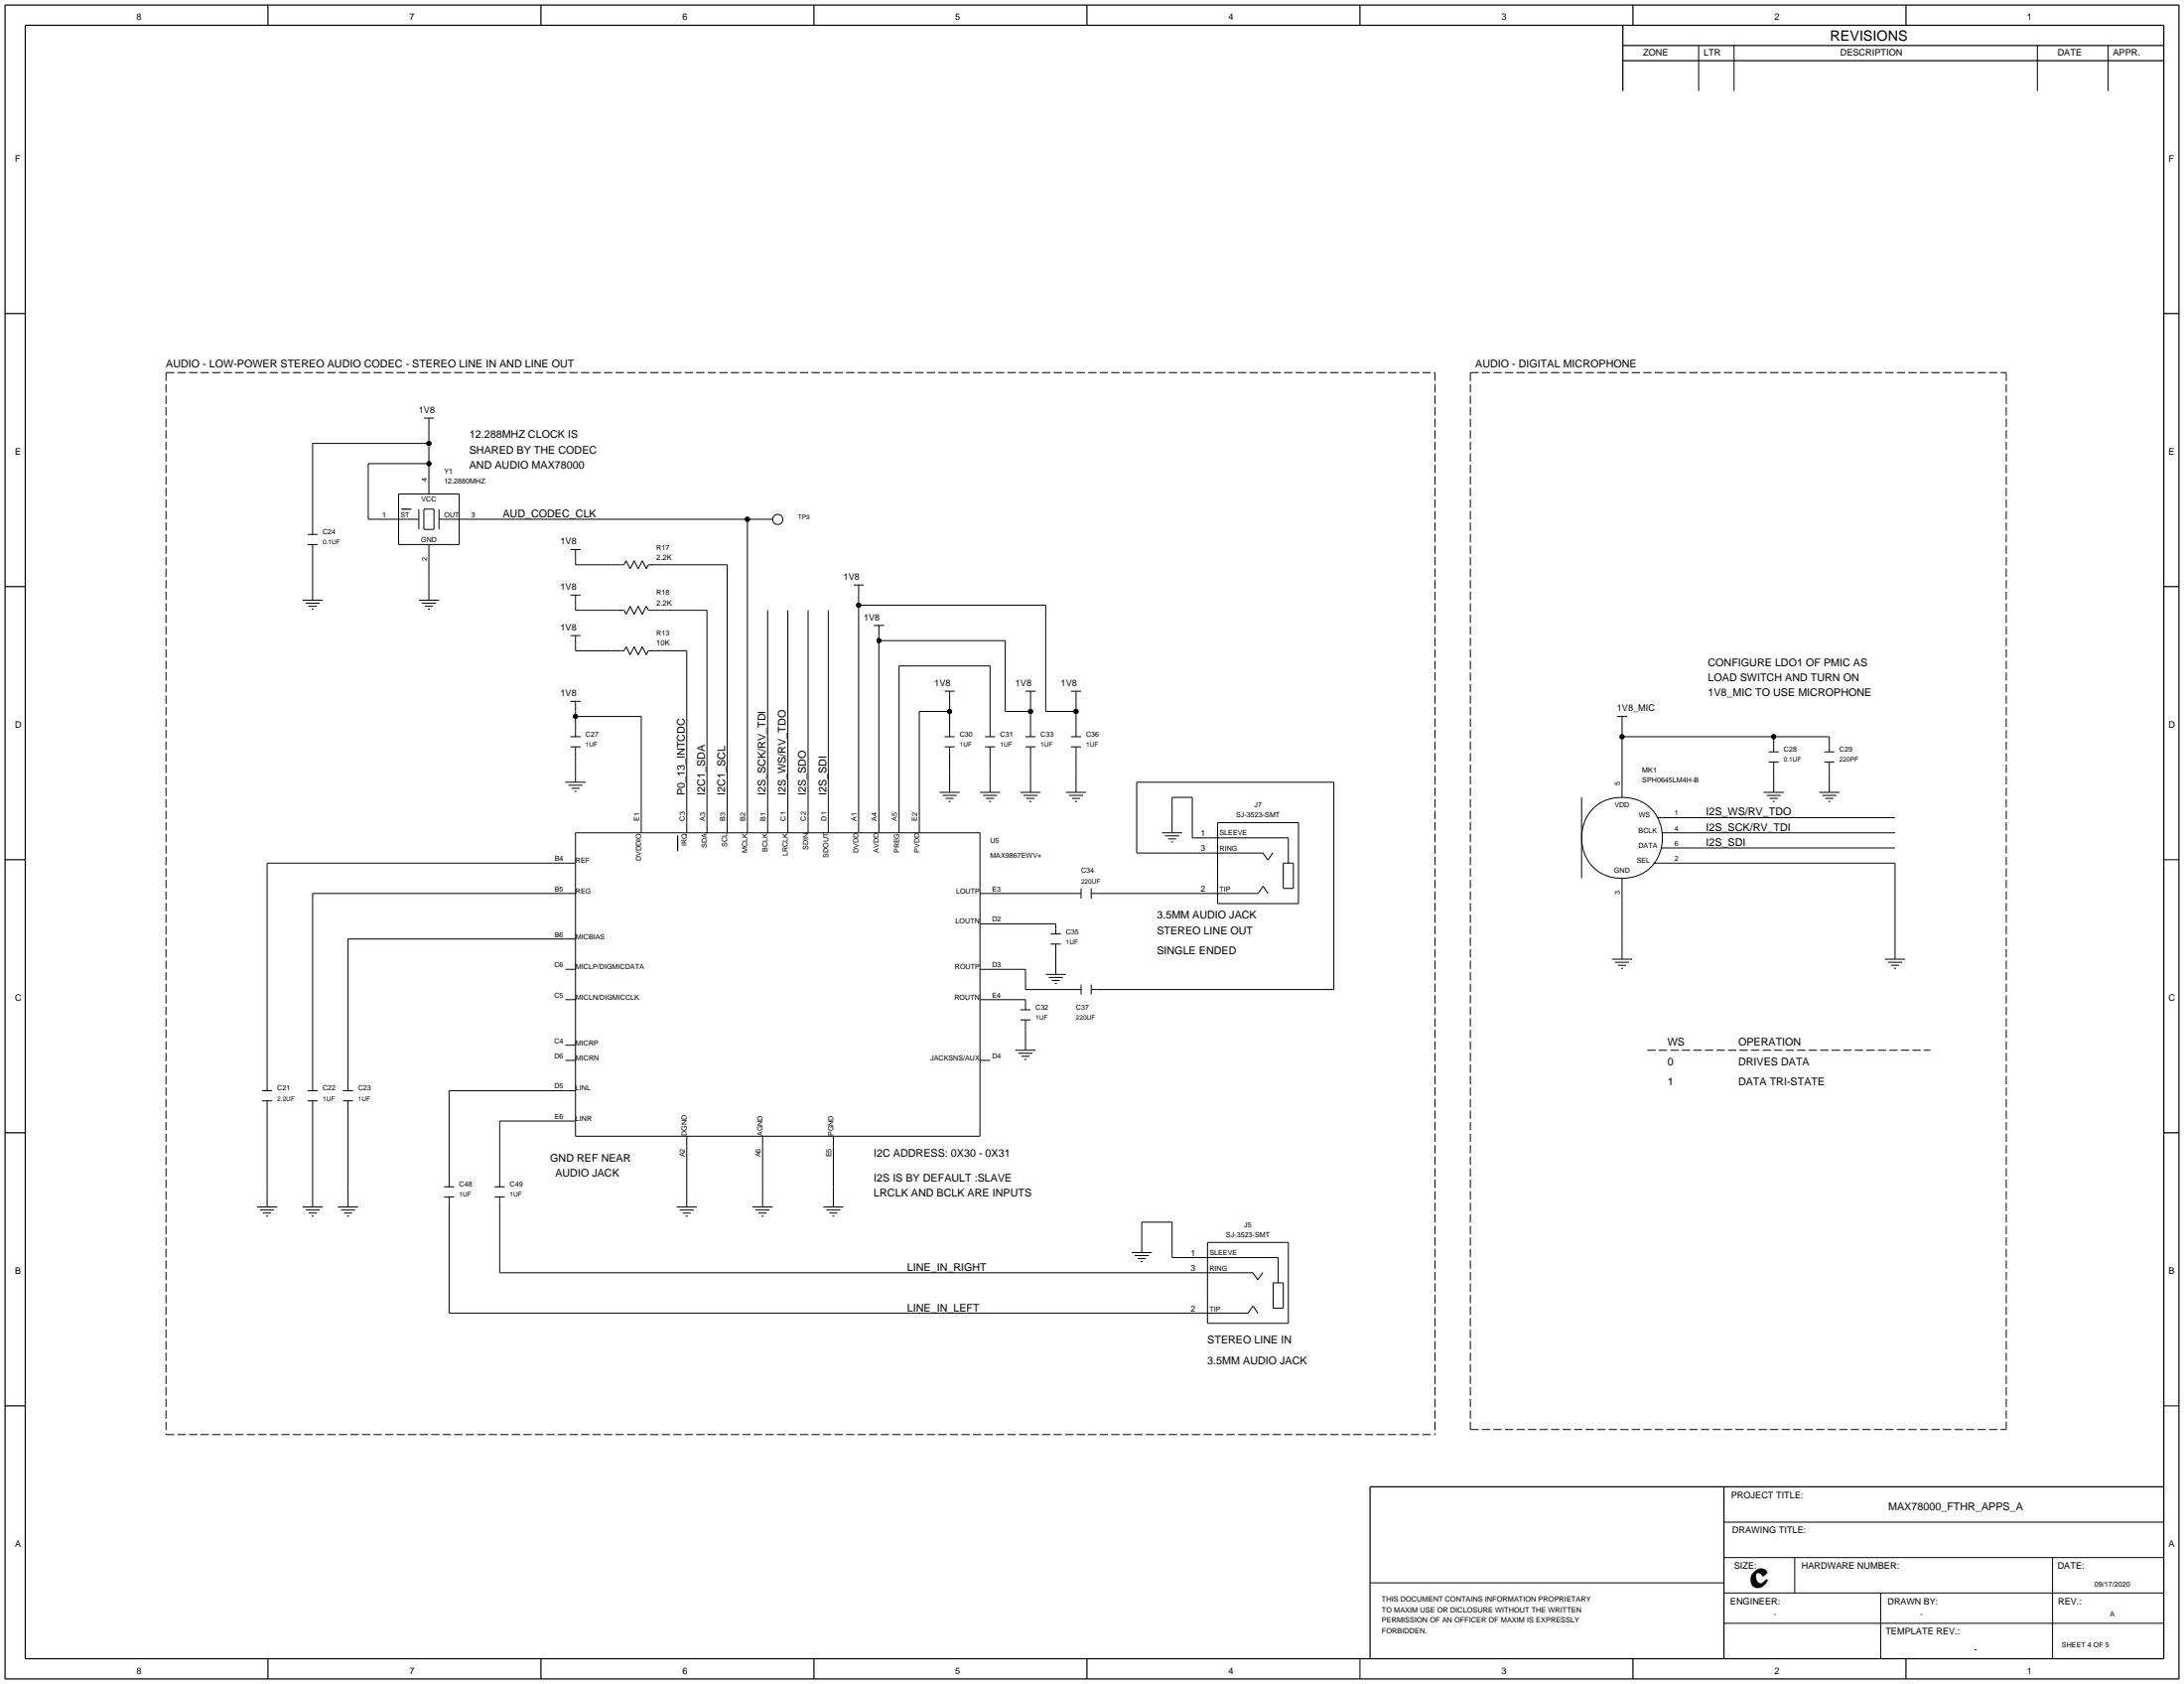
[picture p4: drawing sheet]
<svg xmlns="http://www.w3.org/2000/svg" width="549mm" height="423mm" viewBox="0 0 549 423" stroke-linecap="round" stroke-linejoin="round" font-family="sans-serif">
<g fill="none" stroke="#000" stroke-width=".25">
<path d="M426.7 11.4v11.5zM435.6 11.4v11.5zM511.8 11.4v11.5zM529.6 11.4v11.5zM78.5 111.4h29.2zM78.5 111.4v21.5zM92.5 116.4v14zM92.5 116.4h15.2zM106.5 105h2.5zM107.7 111.4v5zM107.7 116.4v5.1zM107.7 107.5v3.9z"/>
<path d="M107.7 105v2.5zM77.3 136.8h2.5zM77.3 134.2h2.5zM78.5 138v7.6zM78.5 132.9v1.3zM78.5 136.8v1.2zM92.5 130.4h5.1zM97.6 130.4h2.5zM100.1 130.4h5.1zM100.1 136.8h15.3zM100.1 124.1h15.3zM100.1 124.1v12.7z"/>
<path d="M105.2 127.9v5zM106.5 132.9h2.5zM106.5 127.9h2.5zM106.5 127.9v5zM107.7 139.3v6.3zM107.7 121.5v2.6zM107.7 136.8v2.5zM109 127.9v5zM110.3 127.9v5zM110.3 130.4h5.1zM115.4 130.4h2.5zM115.4 124.1v12.7z"/>
<path d="M117.9 130.4h69.9zM143.3 138h2.5zM144.6 138v2.6zM187.8 130.4v76.2zM187.8 130.4h3.8zM191.6 130.4h2.5zM76 150.7h5.1zM76.8 151.5h3.5zM77.5 152.2h2.1zM78.3 153h.5zM78.5 145.6v5.1zM105.2 150.7h5.1z"/>
<path d="M106 151.5h3.5zM106.7 152.2h2.1zM107.5 153h.5zM107.7 145.6v5.1zM143.3 149.5h2.5zM143.3 159.6h2.5zM144.6 141.8h8.9zM144.6 140.6v1.2zM144.6 153.3h8.9zM144.6 152v1.3zM144.6 149.5v2.5zM144.6 159.6v2.6z"/>
<path d="M153.5 141.8h2.5zM153.5 153.3h2.5zM155.8 153.3h1zM156 141.8h.8zM156.8 153.3l.5 1zM157.3 140.8l-.5 1zM157.3 140.8l1 2zM158.3 152.2l1 2.1zM158.3 152.2l-1 2.1zM159.3 140.8l-1 2zM159.3 140.8l1 2zM160.3 152.2l1 2.1z"/>
<path d="M160.3 152.2l-1 2.1zM161.3 140.8l-1 2zM161.3 140.8l1.1 2zM162.4 152.2l.5 1.1zM162.4 152.2l-1.1 2.1zM162.9 141.8h1zM162.9 141.8l-.5 1zM162.9 153.3h.7zM163.6 141.8h2.6zM163.6 153.3h2.6zM166.2 153.3h11.4zM166.2 141.8h16.5z"/>
<path d="M177.6 153.3v53.3zM182.7 141.8v64.8zM192.8 153.3v53.3zM197.9 153.3v53.3zM203 153.3v53.3zM208.1 153.3v53.3zM214.4 146.9h2.6zM215.7 152h47zM215.7 149.5v2.5zM215.7 152v54.6zM215.7 146.9v2.6zM219.5 157.1h2.5z"/>
<path d="M220.8 159.6v1.3zM220.8 157.1v2.5zM262.7 152v26.7zM143.3 176.1h2.5zM144.6 163.4h8.9zM144.6 162.2v1.2zM144.6 179.9h16.5zM144.6 179.9v3.8zM144.6 178.7v1.2zM144.6 176.1v2.6zM153.5 163.4h2.5zM156 163.4h.8z"/>
<path d="M157.3 162.4l-.5 1zM157.3 162.4l1 2zM159.3 162.4l-1 2zM159.3 162.4l1 2zM161.1 179.9v26.7zM161.3 162.4l-1 2zM161.3 162.4l1.1 2zM162.9 163.4h1zM162.9 163.4l-.5 1zM163.6 163.4h2.6zM166.2 163.4h6.3zM172.5 163.4v43.2z"/>
<path d="M220.8 160.9h31.7zM220.8 160.9v45.7zM225.9 167.2v39.4zM225.9 167.2h22.8zM230.9 178.7v27.9zM230.9 178.7h7.7zM237.3 173.6h2.5zM238.6 176.1v2.6zM238.6 178.7v5zM238.6 173.6v2.5zM248.7 167.2v16.5zM252.5 160.9v17.8z"/>
<path d="M252.5 178.7h6.4zM257.6 173.6h2.5zM258.9 176.1v2.6zM258.9 178.7v5zM258.9 173.6v2.5zM262.7 178.7h7.6zM269 173.6h2.6zM270.3 176.1v2.6zM270.3 178.7v5zM270.3 173.6v2.5zM406.2 179.9h2.5zM407.5 179.9v2.6z"/>
<path d="M142 196.4h5.1zM142.8 197.2h3.6zM143.3 187.6h2.5zM143.3 185h2.5zM143.6 198h2zM144.3 198.7h.5zM144.6 188.8v2.6zM144.6 191.4v5zM144.6 183.7v1.3zM144.6 187.6v1.2zM236 199h5.1zM236.8 199.7h3.5z"/>
<path d="M237.3 187.6h2.5zM237.3 185h2.5zM238.6 188.8v5.1zM238.6 193.9v5.1zM238.6 183.7v1.3zM238.6 187.6v1.2zM246.2 199h5.1zM246.9 199.7h3.6zM247.4 187.6h2.6zM247.4 185h2.6zM248.7 188.8v5.1zM248.7 193.9v5.1z"/>
<path d="M248.7 183.7v1.3zM248.7 187.6v1.2zM256.3 199h5.1zM257.1 199.7h3.6zM257.6 187.6h2.5zM257.6 185h2.5zM258.9 188.8v5.1zM258.9 193.9v5.1zM258.9 183.7v1.3zM258.9 187.6v1.2zM267.8 199h5zM268.5 199.7h3.6z"/>
<path d="M269 187.6h2.6zM269 185h2.6zM270.3 188.8v5.1zM270.3 193.9v5.1zM270.3 183.7v1.3zM270.3 187.6v1.2zM285.5 196.4v17.8zM285.5 196.4h49.6zM335.1 196.4v52.1zM407.5 185h38.1zM407.5 185v12.7zM407.5 182.5v2.5z"/>
<path d="M407.5 197.7v2.6zM443 199h5.1zM443.8 199.7h3.5zM444.3 191.4h2.5zM444.3 188.8h2.5zM445.6 192.6v1.3zM445.6 185h13.9zM445.6 185v2.6zM445.6 187.6v1.2zM445.6 191.4v1.2zM445.6 193.9v5.1zM457 199h5.1z"/>
<path d="M457.8 199.7h3.5zM458.3 191.4h2.5zM458.3 188.8h2.5zM459.5 192.6v1.3zM459.5 185v2.6zM459.5 193.9v5.1zM459.5 187.6v1.2zM459.5 191.4v1.2zM67.1 216.8h74.9zM67.1 216.8v55.8zM142 216.8h2.6zM144.6 209.1h101.6z"/>
<path d="M144.6 209.1v76.2zM161.1 206.6v2.5zM172.5 206.6v2.5zM177.6 206.6v2.5zM182.7 206.6v2.5zM187.8 206.6v2.5zM192.8 206.6v2.5zM197.9 206.6v2.5zM203 206.6v2.5zM208.1 206.6v2.5zM215.7 206.6v2.5zM220.8 206.6v2.5z"/>
<path d="M225.9 206.6v2.5zM230.9 206.6v2.5zM237.5 200.5h2.1zM238.3 201.3h.5zM246.2 209.1v76.2zM247.7 200.5h2zM248.5 201.3h.5zM257.9 200.5h2zM258.6 201.3h.5zM269.3 200.5h2zM270.1 201.3h.5zM285.5 214.2h17.8z"/>
<path d="M291.9 209.1h5.1zM292.7 209.9h3.5zM293.4 210.7h2.1zM294.2 211.4h.5zM294.4 200.3h5.1zM294.4 200.3v3.8zM294.4 204.1v5zM299.5 200.3v10.1zM299.5 210.4h3.8zM303.3 214.2h2.6zM303.3 210.4h2.6zM305.9 210.4h17.7z"/>
<path d="M305.9 214.2h11.4zM305.9 206.6h20.3zM305.9 206.6v20.3zM317.2 214.2l1.3 1.8zM319.8 214.1l-1.3 1.9zM322.4 216.8v6.3zM322.4 216.8h2.5zM323.6 210.4v6.4zM324.9 216.8v6.3zM326.2 206.6v20.3zM397.3 200.3v20.3zM400.1 203.2a10.7 10.7 0 0 1 15.7 1.1 10.6 10.6 0 0 1-3.4 15.1 10.3 10.3 0 0 1-14.5-5.4 10.9 10.9 0 0 1 2.2-10.8z"/>
<path d="M415.3 216.8h2.3zM416.2 205.3h1.4zM417.3 213h.3zM417.5 209.1h.1M417.6 213h2.6zM417.6 216.8h2.6zM417.6 209.1h2.6zM417.6 205.3h2.6zM420.2 216.8h55.8zM420.2 205.3h55.8zM420.2 209.1h55.8zM420.2 213h55.8z"/>
<path d="M444.6 200.5h2zM445.3 201.3h.5zM458.5 200.5h2.1zM459.3 201.3h.5zM476 216.8v19zM543.6 215.9h3.8zM78.5 224.4h63.5zM78.5 224.4v48.2zM87.4 235.8h54.6zM87.4 235.8v36.8zM142 235.8h2.6zM142 224.4h2.6z"/>
<path d="M246.2 224.4h2.5zM246.2 232h2.5zM248.7 224.4h21.6zM248.7 232h16.5zM264 237.1h2.5zM264 234.5h2.5zM265.2 238.4v1.2zM265.2 232v1.3zM265.2 239.6v5.1zM265.2 233.3v1.2zM265.2 237.1v1.3zM270.3 224.4h1.3z"/>
<path d="M271.6 223.1v2.6zM274.1 224.4h1.3zM274.1 223.1v2.6zM275.4 224.4h27.9zM303.3 224.4h2.6zM305.9 224.4h10.1zM305.9 226.9h20.3zM317.3 222.6l1.3 1.8zM317.3 222.6l-1.3 1.8zM322.4 223.1h2.5zM407.5 223.1v12.7zM407.5 235.8v5.1z"/>
<path d="M407.5 220.6v2.5zM476 235.8v5.1zM142 243.4h2.6zM142 251.1h2.6zM246.2 251.1h2.5zM246.2 243.4h2.5zM248.7 251.1h8.9zM248.7 243.4h8.9zM256.3 256.1h2.6zM256.3 253.6h2.6zM257.6 257.4v1.3zM257.6 251.1v1.2z"/>
<path d="M257.6 248.5h12.7zM257.6 243.4v5.1zM257.6 258.7v5.1zM257.6 252.3v1.3zM257.6 256.1v1.3zM262.7 244.7h5.1zM263.4 245.5h3.6zM264.2 246.2h2zM265 247h.5zM270.3 248.5h1.3zM271.6 247.2v2.6zM274.1 248.5h1.3z"/>
<path d="M274.1 247.2v2.6zM275.4 248.5h59.7zM404.9 240.9h5.1zM405.7 241.7h3.5zM406.5 242.4h2zM407.2 243.2h.5zM473.5 240.9h5.1zM474.3 241.7h3.5zM475 242.4h2.1zM475.8 243.2h.5zM65.8 276.5h2.6zM65.8 273.9h2.6z"/>
<path d="M67.1 277.7v20.3zM67.1 272.6v1.3zM67.1 276.5v1.2zM77.3 276.5h2.5zM77.3 273.9h2.5zM78.5 277.7v20.3zM78.5 272.6v1.3zM78.5 276.5v1.2zM86.2 276.5h2.5zM86.2 273.9h2.5zM87.4 277.7v20.3zM87.4 272.6v1.3z"/>
<path d="M87.4 276.5v1.2zM112.8 273.9h29.2zM112.8 273.9v22.9zM142 273.9h2.6zM142 266.3h2.6zM142 262.5h2.6zM246.2 266.3h2.5zM255.1 263.8h5zM255.8 264.5h3.6zM256.6 265.3h2zM257.4 266h.5zM67.1 298v5.1z"/>
<path d="M78.5 298v5.1zM87.4 298v5.1zM111.6 298h2.5zM112.8 296.8v1.2zM124.3 298h2.5zM125.5 281.5h16.5zM125.5 281.5v15.3zM125.5 296.8v1.2zM142 281.5h2.6zM144.6 285.3h101.6zM172.5 287.9v10.1zM172.5 298v5.1z"/>
<path d="M172.5 285.3v2.6zM191.6 287.9v10.1zM191.6 285.3v2.6zM191.6 298v5.1zM209.3 287.9v10.1zM209.3 285.3v2.6zM209.3 298v5.1zM64.6 303.1h5zM65.3 303.9h3.6zM66.1 304.6h2zM66.9 305.4h.5zM76 303.1h5.1z"/>
<path d="M76.8 303.9h3.5zM77.5 304.6h2.1zM78.3 305.4h.5zM84.9 303.1h5.1zM85.6 303.9h3.6zM86.4 304.6h2zM87.2 305.4h.5zM111.6 300.6h2.5zM112.8 301.9v27.9zM112.8 300.6v1.3zM124.3 300.6h2.5zM125.5 319.6h175.3z"/>
<path d="M125.5 301.9v17.7zM125.5 300.6v1.3zM170 303.1h5.1zM170.7 303.9h3.6zM171.5 304.6h2zM172.3 305.4h.5zM189 303.1h5.1zM189.8 303.9h3.5zM190.6 304.6h2zM191.3 305.4h.5zM206.8 303.1h5.1zM207.6 303.9h3.5z"/>
<path d="M208.3 304.6h2.1zM209.1 305.4h.5zM284.3 314.6h5.1zM285 315.3h3.6zM285.8 316.1h2zM286.6 316.8h.5zM286.8 306.9h7.6zM286.8 306.9v2.6zM286.8 309.5v5.1zM294.4 306.9v8.9zM294.4 315.8h6.4zM300.8 319.6h2.5z"/>
<path d="M300.8 315.8h2.5zM303.3 315.8h17.8zM303.3 319.6h11.5zM303.3 312h20.3zM303.3 312v20.3zM314.7 319.6l1.3 1.8zM317.2 319.5l-1.2 1.9zM321.1 315.8v6.4zM323.6 312v20.3zM112.8 329.8h188zM300.8 329.8h2.5zM303.3 329.8h10.2z"/>
<path d="M303.3 332.3h20.3zM314.8 328l1.2 1.8zM314.8 328l-1.3 1.8zM319.8 322.2v6.3zM319.8 328.5h2.6zM319.8 322.2h2.6zM322.4 322.2v6.3zM543.6 353.1h3.8zM344.3 397.5h88.7zM433.1 382.3h110.5zM433.1 391.2h110.5zM450.8 391.2v8.9z"/>
<path d="M515.6 391.2v25.4zM341.6 416.6v5zM433.1 400.1h110.5zM433.1 407.7h110.5zM472.4 400.1v16.5z"/>
<circle cx="195.4" cy="130.5" r="1.28"/>
</g>
<path d="M41.7 93.6v266.7M41.7 93.6h318.8M360.5 93.6v266.7M369.4 93.6v265.4M369.4 93.6h134.6M504 93.6v265.4M413.8 263.8h71.1M369.4 359h134.6M41.7 360.3h318.8" fill="none" stroke="#000" stroke-width=".25" stroke-dasharray="2.1 .8" stroke-linecap="butt"/>
<g fill="#000" stroke="#000" stroke-width=".25">
<circle cx="107.7" cy="116.4" r=".56"/>
<circle cx="107.7" cy="111.4" r=".56"/>
<circle cx="187.8" cy="130.4" r=".56"/>
<circle cx="215.7" cy="152" r=".56"/>
<circle cx="144.6" cy="179.9" r=".56"/>
<circle cx="220.8" cy="160.9" r=".56"/>
<circle cx="238.6" cy="178.7" r=".56"/>
<circle cx="258.9" cy="178.7" r=".56"/>
<circle cx="270.3" cy="178.7" r=".56"/>
<circle cx="407.5" cy="185" r=".56"/>
<circle cx="445.6" cy="185" r=".56"/>
</g>
<g fill="none" stroke="#000" stroke-width=".3">
<path d="M1.3 1.3h546.1zM1.3 1.3v420.3zM6.3 6.4h537.3zM6.3 6.4v410.2zM67.3 1.3v5.1zM135.9 1.3v5.1zM204.5 1.3v5.1zM273 1.3v5.1zM341.6 1.3v5.1zM407.7 15.2h135.9zM407.7 11.4h135.9zM407.7 6.4v16.5z"/>
<path d="M410.2 1.3v5.1zM478.8 1.3v5.1zM543.6 6.4v410.2zM547.4 1.3v420.3zM1.3 78.7h5zM543.6 78.7h3.8zM100.8 127.9h2.5zM1.3 147.3h5zM543.6 147.3h3.8zM1.3 215.9h5zM170.2 209.8v4zM1.3 284.5h5z"/>
<path d="M543.6 284.5h3.8zM1.3 353.1h5zM344.2 373.4v43zM344.2 373.4h199.4zM433.1 373.4v43.2zM6.3 416.6h537.3zM67.3 416.6v5zM135.9 416.6v5zM204.5 416.6v5zM273 416.6v5zM410.2 416.6v5zM478.8 416.6v5z"/>
<path d="M1.3 421.6h546.1z"/>
</g>
<g font-size="5.6">
<text x="439.6" y="398.8">C</text>
<text x="440.3" y="398.1">C</text>
</g>
<text font-size="3.6" x="459.7" y="10.2">REVISIONS</text>
<g font-size="2.7">
<text x="41.7" y="92.3">AUDIO - LOW-POWER STEREO AUDIO CODEC - STEREO LINE IN AND LINE OUT</text>
<text x="370.6" y="92.3">AUDIO - DIGITAL MICROPHONE</text>
<text x="117.9" y="110.1">12.288MHZ CLOCK IS</text>
<text x="117.9" y="113.9">SHARED BY THE CODEC</text>
<text x="117.9" y="117.7">AND AUDIO MAX78000</text>
<text x="126.3" y="129.9">AUD_CODEC_CLK</text>
<text x="429.1" y="167.2">CONFIGURE LDO1 OF PMIC AS</text>
<text x="429.1" y="171">LOAD SWITCH AND TURN ON</text>
<text x="429.1" y="174.9">1V8_MIC TO USE MICROPHONE</text>
<text x="172" y="199.7" transform="rotate(-90 172 199.7)">P0_13_INTCDC</text>
<text x="177.1" y="199.7" transform="rotate(-90 177.1 199.7)">I2C1_SDA</text>
<text x="182.2" y="199.7" transform="rotate(-90 182.2 199.7)">I2C1_SCL</text>
<text x="192.3" y="199.7" transform="rotate(-90 192.3 199.7)">I2S_SCK/RV_TDI</text>
<text x="197.4" y="199.7" transform="rotate(-90 197.4 199.7)">I2S_WS/RV_TDO</text>
<text x="202.5" y="199.7" transform="rotate(-90 202.5 199.7)">I2S_SDO</text>
<text x="207.6" y="199.7" transform="rotate(-90 207.6 199.7)">I2S_SDI</text>
<text x="428.5" y="204.8">I2S_WS/RV_TDO</text>
<text x="428.5" y="208.6">I2S_SCK/RV_TDI</text>
<text x="428.5" y="212.4">I2S_SDI</text>
<text x="290.6" y="230.7">3.5MM AUDIO JACK</text>
<text x="290.6" y="234.5">STEREO LINE OUT</text>
<text x="290.6" y="239.6">SINGLE ENDED</text>
<text x="418.9" y="262.5">WS</text>
<text x="436.7" y="262.5">OPERATION</text>
<text x="418.9" y="267.6">0</text>
<text x="436.7" y="267.6">DRIVES DATA</text>
<text x="418.9" y="272.6">1</text>
<text x="436.7" y="272.6">DATA TRI-STATE</text>
<text x="138.2" y="291.7">GND REF NEAR</text>
<text x="219.5" y="290.4">I2C ADDRESS: 0X30 - 0X31</text>
<text x="139.5" y="295.5">AUDIO JACK</text>
<text x="219.5" y="296.8">I2S IS BY DEFAULT :SLAVE</text>
<text x="219.5" y="300.6">LRCLK AND BCLK ARE INPUTS</text>
<text x="227.9" y="319.1">LINE_IN_RIGHT</text>
<text x="227.9" y="329.3">LINE_IN_LEFT</text>
<text x="303.3" y="337.4">STEREO LINE IN</text>
<text x="303.3" y="342.5">3.5MM AUDIO JACK</text>
<text x="474.4" y="379.3">MAX78000_FTHR_APPS_A</text>
</g>
<g font-size="2.3">
<text x="34.3" y="5.1">8</text>
<text x="102.9" y="5.1">7</text>
<text x="171.4" y="5.1">6</text>
<text x="240" y="5.1">5</text>
<text x="308.6" y="5.1">4</text>
<text x="377.2" y="5.1">3</text>
<text x="445.8" y="5.1">2</text>
<text x="509.2" y="5.1">1</text>
<text x="412.7" y="14">ZONE</text>
<text x="428" y="14">LTR</text>
<text x="462.3" y="14">DESCRIPTION</text>
<text x="516.9" y="14">DATE</text>
<text x="530.8" y="14">APPR.</text>
<text x="3.8" y="40.6">F</text>
<text x="544.8" y="40.6">F</text>
<text x="105.2" y="103.7">1V8</text>
<text x="3.8" y="114.3">E</text>
<text x="544.8" y="114.3">E</text>
<text x="140.8" y="136.8">1V8</text>
<text x="140.8" y="148.2">1V8</text>
<text x="211.9" y="145.6">1V8</text>
<text x="217" y="155.8">1V8</text>
<text x="140.8" y="158.3">1V8</text>
<text x="234.7" y="172.3">1V8</text>
<text x="255.1" y="172.3">1V8</text>
<text x="266.5" y="172.3">1V8</text>
<text x="140.8" y="174.9">1V8</text>
<text x="406.2" y="178.7">1V8_MIC</text>
<text x="3.8" y="182.9">D</text>
<text x="544.8" y="182.9">D</text>
<text x="3.8" y="251.5">C</text>
<text x="544.8" y="251.5">C</text>
<text x="3.8" y="320">B</text>
<text x="544.8" y="320">B</text>
<text x="434.8" y="376.3">PROJECT TITLE:</text>
<text x="3.8" y="388.6">A</text>
<text x="435.2" y="385.1">DRAWING TITLE:</text>
<text x="544.8" y="388.6">A</text>
<text x="435.6" y="394">SIZE:</text>
<text x="452.6" y="393.9">HARDWARE NUMBER:</text>
<text x="516.9" y="394">DATE:</text>
<text x="434.6" y="402.8">ENGINEER:</text>
<text x="517" y="402.8">REV.:</text>
<text x="473.7" y="410.5">TEMPLATE REV.:</text>
<text x="34.3" y="420.4">8</text>
<text x="102.9" y="420.4">7</text>
<text x="171.4" y="420.4">6</text>
<text x="240" y="420.4">5</text>
<text x="308.6" y="420.4">4</text>
<text x="377.2" y="420.4">3</text>
<text x="445.8" y="420.4">2</text>
<text x="509.2" y="420.4">1</text>
</g>
<g font-size="2.2">
<text x="474.2" y="402.8">DRAWN BY:</text>
<text x="496" y="414.9">-</text>
</g>
<g font-size="2.1">
<text x="301.6" y="209.9">1</text>
<text x="301.6" y="213.7">3</text>
<text x="301.6" y="223.9">2</text>
<text x="299.1" y="315.3">1</text>
<text x="299.1" y="319.1">3</text>
<text x="299.1" y="329.3">2</text>
</g>
<g font-size="1.9">
<text x="164.9" y="140.6">2.2K</text>
<text x="164.9" y="152">2.2K</text>
<text x="164.9" y="162.2">10K</text>
</g>
<g font-size="1.8">
<text x="111.6" y="119">Y1</text>
<text x="105.9" y="125.8">VCC</text>
<text x="107.2" y="121" transform="rotate(-90 107.2 121)">4</text>
<text x="111.6" y="121.5">12.2880MHZ</text>
<text x="96.1" y="129.9">1</text>
<text x="100.6" y="129.9">ST</text>
<text x="111.6" y="129.9">OUT</text>
<text x="118.4" y="129.9">3</text>
<text x="81.1" y="134.2">C24</text>
<text x="105.8" y="136.2">GND</text>
<text x="107.2" y="140.8" transform="rotate(-90 107.2 140.8)">2</text>
<text x="164.9" y="138">R17</text>
<text x="164.9" y="149.5">R18</text>
<text x="164.9" y="159.6">R13</text>
<text x="147.1" y="185">C27</text>
<text x="241.1" y="185">C30</text>
<text x="251.3" y="185">C31</text>
<text x="261.4" y="185">C33</text>
<text x="272.8" y="185">C36</text>
<text x="448.1" y="188.8">C28</text>
<text x="462.1" y="188.8">C29</text>
<text x="407" y="197.2" transform="rotate(-90 407 197.2)">5</text>
<text x="412.5" y="193.9">MK1</text>
<text x="412.5" y="196.4">SPH0645LM4H-B</text>
<text x="315.1" y="202.8">J7</text>
<text x="405.6" y="202.8">VDD</text>
<text x="160.6" y="206.1" transform="rotate(-90 160.6 206.1)">E1</text>
<text x="172" y="206.1" transform="rotate(-90 172 206.1)">C3</text>
<text x="177.1" y="206.1" transform="rotate(-90 177.1 206.1)">A3</text>
<text x="182.2" y="206.1" transform="rotate(-90 182.2 206.1)">B3</text>
<text x="187.2" y="206.1" transform="rotate(-90 187.2 206.1)">B2</text>
<text x="192.3" y="206.1" transform="rotate(-90 192.3 206.1)">B1</text>
<text x="197.4" y="206.1" transform="rotate(-90 197.4 206.1)">C1</text>
<text x="202.5" y="206.1" transform="rotate(-90 202.5 206.1)">C2</text>
<text x="207.6" y="206.1" transform="rotate(-90 207.6 206.1)">D1</text>
<text x="215.2" y="206.1" transform="rotate(-90 215.2 206.1)">A1</text>
<text x="220.3" y="206.1" transform="rotate(-90 220.3 206.1)">A4</text>
<text x="225.3" y="206.1" transform="rotate(-90 225.3 206.1)">A5</text>
<text x="230.4" y="206.1" transform="rotate(-90 230.4 206.1)">E2</text>
<text x="306.4" y="209.8">SLEEVE</text>
<text x="310.5" y="205.3">SJ-3523-SMT</text>
<text x="411.6" y="209.1">BCLK</text>
<text x="411.6" y="205.3">WS</text>
<text x="420.7" y="208.6">4</text>
<text x="420.7" y="204.8">1</text>
<text x="172.5" y="212.4" transform="rotate(-90 172.5 212.4)">IRQ</text>
<text x="177.6" y="212.9" transform="rotate(-90 177.6 212.9)">SDA</text>
<text x="182.7" y="212.7" transform="rotate(-90 182.7 212.7)">SCL</text>
<text x="187.8" y="214.2" transform="rotate(-90 187.8 214.2)">MCLK</text>
<text x="192.8" y="213.9" transform="rotate(-90 192.8 213.9)">BCLK</text>
<text x="197.9" y="215" transform="rotate(-90 197.9 215)">LRCLK</text>
<text x="203" y="213.5" transform="rotate(-90 203 213.5)">SDIN</text>
<text x="208.1" y="215.5" transform="rotate(-90 208.1 215.5)">SDOUT</text>
<text x="215.7" y="214.3" transform="rotate(-90 215.7 214.3)">DVDD</text>
<text x="220.8" y="214.2" transform="rotate(-90 220.8 214.2)">AVDD</text>
<text x="225.9" y="214.3" transform="rotate(-90 225.9 214.3)">PREG</text>
<text x="230.9" y="214.2" transform="rotate(-90 230.9 214.2)">PVDD</text>
<text x="248.7" y="211.7">U5</text>
<text x="248.7" y="215.5">MAX9867EWV+</text>
<text x="306.4" y="213.7">RING</text>
<text x="411.6" y="213">DATA</text>
<text x="420.7" y="212.4">6</text>
<text x="139.3" y="216.3">B4</text>
<text x="144.6" y="216.8">REF</text>
<text x="161.1" y="216.1" transform="rotate(-90 161.1 216.1)">DVDDIO</text>
<text x="271.6" y="219.3">C34</text>
<text x="405.5" y="219.3">GND</text>
<text x="411.1" y="216.8">SEL</text>
<text x="420.7" y="216.3">2</text>
<text x="139.3" y="223.9">B5</text>
<text x="144.6" y="224.4">REG</text>
<text x="240.2" y="224.4">LOUTP</text>
<text x="249.2" y="223.9">E3</text>
<text x="306.4" y="223.9">TIP</text>
<text x="407" y="224.6" transform="rotate(-90 407 224.6)">3</text>
<text x="240.1" y="232">LOUTN</text>
<text x="249.2" y="231.5">D2</text>
<text x="139.3" y="235.3">B6</text>
<text x="144.6" y="235.8">MICBIAS</text>
<text x="267.8" y="234.5">C35</text>
<text x="139.2" y="242.9">C6</text>
<text x="144.6" y="243.4">MICLP/DIGMICDATA</text>
<text x="239.9" y="243.4">ROUTP</text>
<text x="249.2" y="242.9">D3</text>
<text x="139.2" y="250.5">C5</text>
<text x="144.6" y="251.1">MICLN/DIGMICCLK</text>
<text x="239.8" y="251.1">ROUTN</text>
<text x="249.2" y="250.5">E4</text>
<text x="260.1" y="253.6">C32</text>
<text x="270.3" y="253.6">C37</text>
<text x="139.2" y="262">C4</text>
<text x="144.6" y="262.5">MICRP</text>
<text x="139.2" y="265.8">D6</text>
<text x="144.6" y="266.3">MICRN</text>
<text x="233.7" y="266.3">JACKSNS/AUX</text>
<text x="249.2" y="265.8">D4</text>
<text x="69.6" y="273.9">C21</text>
<text x="81.1" y="273.9">C22</text>
<text x="90" y="273.9">C23</text>
<text x="139.2" y="273.4">D5</text>
<text x="144.6" y="273.9">LINL</text>
<text x="139.3" y="281">E6</text>
<text x="144.6" y="281.5">LINR</text>
<text x="172.5" y="285.3" transform="rotate(-90 172.5 285.3)">DGND</text>
<text x="191.6" y="285.3" transform="rotate(-90 191.6 285.3)">AGND</text>
<text x="209.3" y="285.3" transform="rotate(-90 209.3 285.3)">PGND</text>
<text x="172" y="290.6" transform="rotate(-90 172 290.6)">A2</text>
<text x="191.1" y="290.6" transform="rotate(-90 191.1 290.6)">A6</text>
<text x="208.8" y="290.6" transform="rotate(-90 208.8 290.6)">E5</text>
<text x="115.4" y="298">C48</text>
<text x="128.1" y="298">C49</text>
<text x="308" y="310.7">SJ-3523-SMT</text>
<text x="312.5" y="308.2">J5</text>
<text x="303.8" y="315.2">SLEEVE</text>
<text x="303.8" y="319.1">RING</text>
<text x="303.8" y="329.3">TIP</text>
<text x="526.2" y="398.4">09/17/2020</text>
<text x="347.1" y="405">TO MAXIM USE OR DICLOSURE WITHOUT THE WRITTEN</text>
<text x="347.1" y="407.5">PERMISSION OF AN OFFICER OF MAXIM IS EXPRESSLY</text>
<text x="347.1" y="402.2">THIS DOCUMENT CONTAINS INFORMATION PROPRIETARY</text>
<text x="445.6" y="406">-</text>
<text x="482.4" y="406">-</text>
<text x="530.1" y="406">A</text>
<text x="347.1" y="410.3">FORBIDDEN.</text>
<text x="518" y="413.6">SHEET 4 OF 5</text>
</g>
<g font-size="1.6">
<text x="200.5" y="130.4">TP9</text>
<text x="81.1" y="136.8">0.1UF</text>
<text x="147.1" y="187.6">1UF</text>
<text x="241.1" y="187.6">1UF</text>
<text x="251.3" y="187.6">1UF</text>
<text x="261.4" y="187.6">1UF</text>
<text x="272.8" y="187.6">1UF</text>
<text x="448.1" y="191.4">0.1UF</text>
<text x="462.1" y="191.4">220PF</text>
<text x="271.6" y="221.8">220UF</text>
<text x="267.8" y="237.1">1UF</text>
<text x="260.1" y="256.1">1UF</text>
<text x="270.3" y="256.1">220UF</text>
<text x="69.6" y="276.5">2.2UF</text>
<text x="81.1" y="276.5">1UF</text>
<text x="90" y="276.5">1UF</text>
<text x="115.4" y="300.6">1UF</text>
<text x="128.1" y="300.6">1UF</text>
</g>
</svg>
